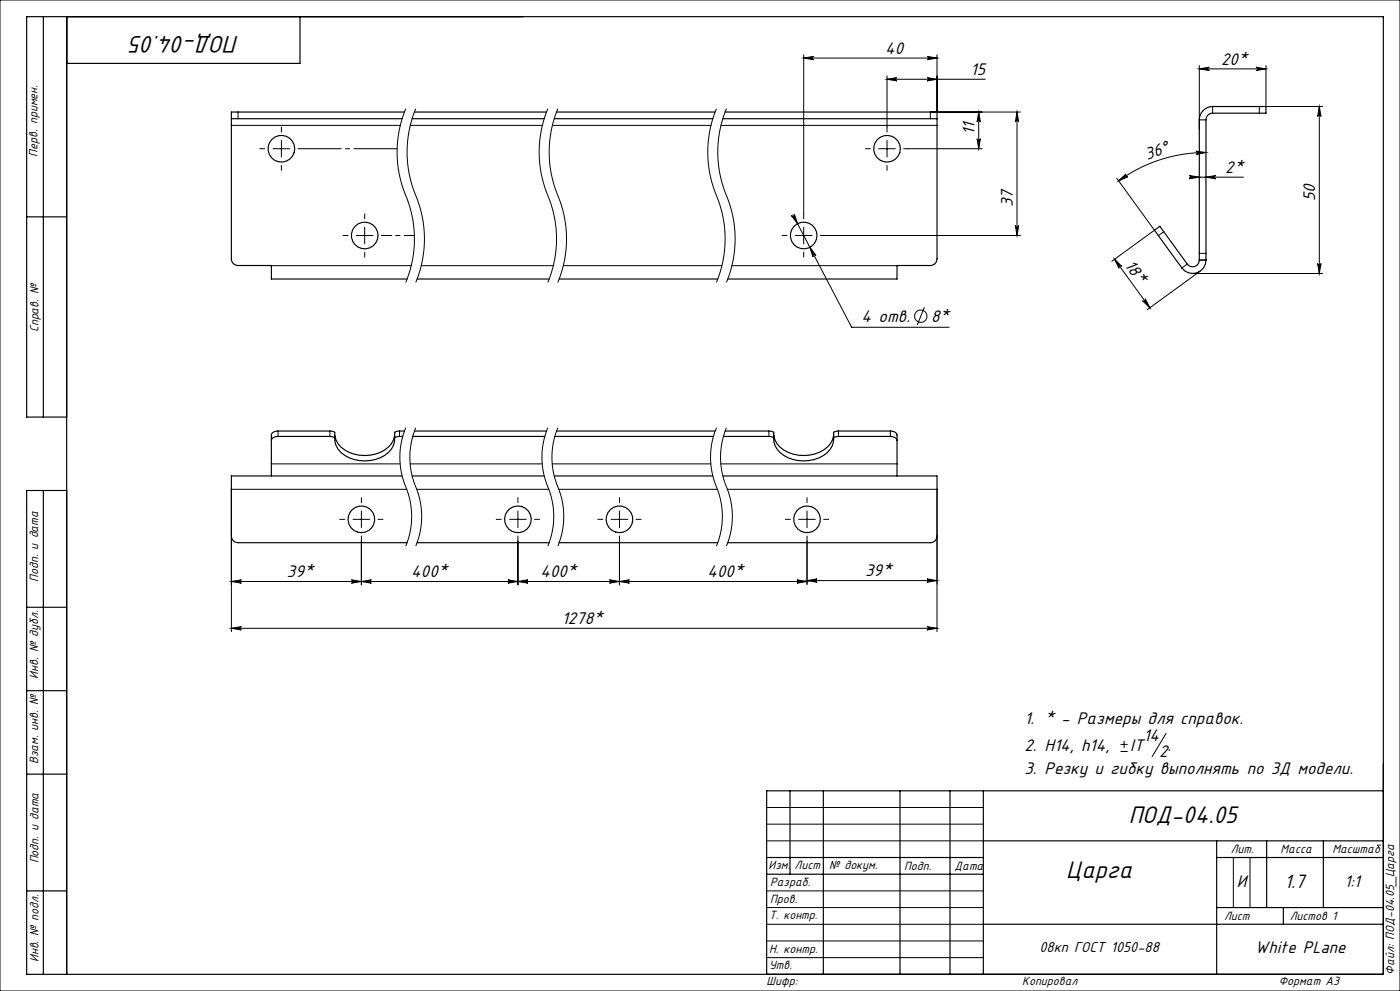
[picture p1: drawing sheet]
<svg xmlns="http://www.w3.org/2000/svg" width="420mm" height="297mm" viewBox="0 0 420 297" stroke-linecap="round" stroke-linejoin="round" font-family="sans-serif">
<g fill="none" stroke="#000" stroke-width=".3">
<path d="M0 0h420v297h-420zM241.1 17.4l3-.5a.5 .5 0 0 0-.5 .5 .5 .5 0 0 0 .5 .5zM241.1 16.4v47.7M241.1 17.4h40M278.1 16.9l3 .5-3 .5a.5 .5 0 0 0 .5-.5 .5 .5 0 0 0-.5-.5zM281.1 16.4v17.2M359.8 19.6v19.3M379.8 19.6v12.3M69.4 37.6h50.7M71.4 33.6v2M121.7 32.6a34.8 34.8 0 0 0 .9 28.3 33.8 33.8 0 0 1-.9 23.7M123.1 37.6h39.6"/>
<path d="M124.7 32.6a34.8 34.8 0 0 0 .9 28.3 33.8 33.8 0 0 1-.9 23.7M164.4 32.6a34.8 34.8 0 0 0 .8 28.3 33.8 33.8 0 0 1-.8 23.7M165.7 37.6h47.6M167.4 32.6a34.8 34.8 0 0 0 .8 28.3 33.8 33.8 0 0 1-.8 23.7M214.9 32.6a34.8 34.8 0 0 0 .9 28.3 33.8 33.8 0 0 1-.9 23.7M216.3 37.6h64.8M217.9 32.6a34.8 34.8 0 0 0 .9 28.3 33.8 33.8 0 0 1-.9 23.7M266.1 22.8v15.3M266.1 23.8h29.4M266.1 23.8l3-.5a.5 .5 0 0 0-.5 .5 .5 .5 0 0 0 .5 .5zM278.1 23.3l3 .5-3 .5a.5 .5 0 0 0 .5-.5 .5 .5 0 0 0-.5-.5zM293.6 33.6l.5 3a.5 .5 0 0 0-.5-.5 .5 .5 0 0 0-.5 .5z"/>
<path d="M293.6 33.6v11M305.1 33.6l.5 3a.5 .5 0 0 0-.5-.5 .5 .5 0 0 0-.5 .5zM305.1 33.6v37M306.1 33.6h-27v2M359.8 20.6h20M359.8 20.6l3-.5a.5 .5 0 0 0-.5 .5 .5 .5 0 0 0 .5 .5zM359.8 35.9h2M363.8 31.9v2M376.8 20.1l3 .5-3 .5a.5 .5 0 0 0 .5-.5 .5 .5 0 0 0-.5-.5zM395.8 31.9v50.1M395.8 31.9l.5 3a.5 .5 0 0 0-.5-.5 .5 .5 0 0 0-.5 .5zM396.8 31.9h-19v2"/>
<path d="M81.9 44.6h5M84.4 42.1v5M263.6 44.6h5M266.1 42.1v5M272.6 44.6h22M293.1 41.6a.5 .5 0 0 0 .5 .5 .5 .5 0 0 0 .5-.5l-.5 3zM335 53.4l11.3 15.6-12.7 9.3M335.6 54.2l2.2-2.1a.5 .5 0 0 0-.1 .7 .5 .5 0 0 0 .7 .1zM356.8 53.1h16.2M356.8 52.6l3 .5-3 .5a.5 .5 0 0 0 .5-.5 .5 .5 0 0 0-.5-.5zM358.8 45.3l3 .4-3 .6a.5 .5 0 0 0 .5-.5 .5 .5 0 0 0-.5-.5zM361.8 45.7a44.6 44.6 0 0 0-26.2 8.5"/>
<path d="M361.8 53.1l3-.5a.5 .5 0 0 0-.5 .5 .5 .5 0 0 0 .5 .5zM81.4 79.6h42M106.9 70.6h5M109.4 68.1v5M126.4 79.6h39.6M169 79.6h47.6M219.6 79.6h49.5M237.4 64.6a.5 .5 0 0 0 .7 .2 .5 .5 0 0 0 .2-.7l1 2.9zM237.9 64.4l17.6 33.7h29.2M238.6 70.6h5M241.1 68.1v5M243 74.1l1.8 2.4a.5 .5 0 0 0-.7-.1 .5 .5 0 0 0-.2 .6z"/>
<path d="M247.6 70.6h58.5M304.6 67.6a.5 .5 0 0 0 .5 .5 .5 .5 0 0 0 .5-.5l-.5 3zM334.4 77.7l2.1 2.1a.5 .5 0 0 0-.7-.1 .5 .5 0 0 0-.1 .7zM334.4 77.7l10.5 14.5M349.1 69.4l-1.6 1.2M356.2 79.1l-1.6 1.2M359.8 75.9h2M359.8 78h2M395.3 79a.5 .5 0 0 0 .5 .4 .5 .5 0 0 0 .5-.4l-.5 3zM277.3 92.1l-2.1 5.3M342.8 90.1a.5 .5 0 0 0 .7 .1 .5 .5 0 0 0 .1-.7l1.3 2.7zM357.8 82h39"/>
<path d="M360.1 81.2l-16 11.6M81.4 139h38.6M83.4 129.2v1.6M99 129.2v1.6M119.9 129.2v1.6M121.7 128.2a24.1 24.1 0 0 0 .7 19.7 23 23 0 0 1-.7 15.7M123 139h39.7M124.7 128.2a24.1 24.1 0 0 0 .7 19.7 23.1 23.1 0 0 1-.7 15.7M164.4 128.2a24.1 24.1 0 0 0 .7 19.7 23 23 0 0 1-.7 15.7M165.7 139h47.5M167.4 128.2a24.1 24.1 0 0 0 .7 19.7 23 23 0 0 1-.7 15.7M214.9 128.2a24.1 24.1 0 0 0 .8 19.7 23.1 23.1 0 0 1-.8 15.7"/>
<path d="M216.2 139h52.9M217.9 128.2a24.1 24.1 0 0 0 .8 19.7 23.1 23.1 0 0 1-.8 15.7M230.7 129.2v1.6M251.5 129.2v1.6M267.1 129.2v1.6M105.9 155.6h5M108.4 153.1v5M122 146.6h-52.6v42.7M125 146.6h39.6M152.9 155.6h5M155.4 153.1v5M167.6 146.6h47.6"/>
<path d="M183.3 155.6h5M185.8 153.1v5M218.2 146.6h62.9v42.7M239.6 155.6h5M242.1 153.1v5M69.4 174.3h172.7M69.4 174.3l3-.5a.5 .5 0 0 0-.5 .5 .5 .5 0 0 0 .5 .5zM105.4 173.8l3 .5-3 .5a.5 .5 0 0 0 .5-.5 .5 .5 0 0 0-.5-.5zM108.4 162.1v13.2M108.4 174.3l3-.5a.5 .5 0 0 0-.5 .5 .5 .5 0 0 0 .5 .5zM152.4 173.8l3 .5-3 .5a.5 .5 0 0 0 .4-.5 .5 .5 0 0 0-.4-.5zM155.4 162.1v13.2"/>
<path d="M155.4 174.3l3-.5a.5 .5 0 0 0-.5 .5 .5 .5 0 0 0 .5 .5zM182.8 173.8l3 .5-3 .5a.5 .5 0 0 0 .5-.5 .5 .5 0 0 0-.5-.5zM185.8 162.1v13.2M185.8 174.3l3-.5a.5 .5 0 0 0-.4 .5 .5 .5 0 0 0 .4 .5zM239.1 173.8l3 .5-3 .5a.5 .5 0 0 0 .5-.5 .5 .5 0 0 0-.5-.5zM242.1 174l3-.5a.5 .5 0 0 0-.5 .5 .5 .5 0 0 0 .5 .5zM242.1 162.1v13.2M242.1 174h39M278.1 173.5l3 .5-3 .5a.5 .5 0 0 0 .5-.5 .5 .5 0 0 0-.5-.5zM69.4 188.3l3-.5a.5 .5 0 0 0-.5 .5 .5 .5 0 0 0 .5 .5zM69.4 188.3h211.7M278.1 187.8l3 .5-3 .5a.5 .5 0 0 0 .5-.5 .5 .5 0 0 0-.5-.5z"/>
<path d="M349.8 219.8l-4.2 7M336.2 225.2h2.1M336.2 223.1h2.1M337.2 222v2.2M230 242h65M230 247h65M230 252h65M370 257v15M375 257v15M230 277h65M230 272h65M230 267h65"/>
<path d="M230 287h65M230 282h65"/>
<circle cx="276.2" cy="94.8" r="1.86"/>
</g>
<g fill="none" stroke="#000" stroke-width=".3" stroke-dasharray="15.2 1.3 1.3 1.3">
<path d="M84.4 39.6v-1.5M266.1 39.6v-1.5M79.4 44.6h-1.5M84.4 49.6v1.5M261.1 44.6h-1.5M266.1 49.6v1.5M271.1 44.6h1.5M104.4 70.6h-1.5M109.4 65.6v-1.5M109.4 75.6v1.5M236.1 70.6h-1.5M241.1 65.6v-1.5"/>
<path d="M241.1 75.6v1.5M246.1 70.6h1.5M103.4 155.6h-1.5M108.4 150.6v-1.5M113.4 155.6h1.5M150.4 155.6h-1.5M155.4 150.6v-1.5M160.4 155.6h1.5M180.8 155.6h-1.5M185.8 150.6v-1.5M190.8 155.6h1.5M237.1 155.6h-1.5"/>
<path d="M242.1 150.6v-1.5M247.1 155.6h1.5M108.4 160.6v1.5M155.4 160.6v1.5M185.8 160.6v1.5M242.1 160.6v1.5"/>
</g>
<path d="M89.4 44.6h29.7" fill="none" stroke="#000" stroke-width=".3" stroke-dasharray="15.2 1.3 1.3 1.3" stroke-dashoffset="2.3"/>
<path d="M114.4 70.6h9.9" fill="none" stroke="#000" stroke-width=".3" stroke-dasharray="15.2 1.3 1.3 1.3" stroke-dashoffset="12.2"/>
<g fill="none" stroke="#000" stroke-width=".35">
<path d="M13 5v120M20 5v287M90 5v14h-70M69.4 35.6h51.2M69.4 35.6v42a2 2 0 0 0 2 2h10v4h40.7M121.3 33.6h-51.9v2M123.6 35.6h39.7M124.3 33.6h39.7M166.3 35.6h47.5M167 33.6h47.5M216.8 35.6h64.3M217.5 33.6h63.6v2"/>
<path d="M281.1 35.6v42a2 2 0 0 1-2 2h-10v4h-50.8M8 65h12M359.8 77.9v-42a4 4 0 0 1 4-4h16v2h-16a2 2 0 0 0-2 2v42M359.8 77.9a2 2 0 0 1-1.4 2 2 2 0 0 1-2.2-.8l-8.2-11.3-1.7 1.2 8.3 11.3a4 4 0 0 0 4.4 1.5 4 4 0 0 0 2.8-3.9M359.8 77.9h2M125.1 83.6h39.7M167.8 83.6h47.5M20 125h-12v-120h407v287h-407v-145h12M100.4 131.2l-1.4-.4h-15.6a1.76 1.76 0 0 0-2 1.2M100.4 131.2v-1.6l-1-.4h-16a1.76 1.76 0 0 0-2 1.2v12.2M100.4 131.2a6.3 6.3 0 0 0 4.3 6 11 11 0 0 0 12.7-2.6l.6-1.1 .4-2.3M100.4 130.4a6.9 6.9 0 0 0 5.8 5.7 10.7 10.7 0 0 0 11.2-3.1l.6-1.1 .4-1.5"/>
<path d="M120.8 130.8l-1.6 .1-.8 .3M121.3 129.2h-1.9l-1 .4v1.6M123.8 130.8h39.6M124.3 129.2h39.7M166.4 130.8h47.6M167 129.2h47.5M217 130.8h13.7l1.4 .4M217.5 129.2h13.6l1 .4v1.6M232.1 131.2a6.3 6.3 0 0 0 4.3 6 11 11 0 0 0 12.7-2.6l.6-1.1 .4-2.3M232.1 130.4a6.9 6.9 0 0 0 5.8 5.7 10.7 10.7 0 0 0 11.2-3.1l.6-1.1 .4-1.5M250.1 131.2l1.4-.4h15.6a1.76 1.76 0 0 1 2 1.2M250.1 131.2v-1.6l1-.4h16a1.76 1.76 0 0 1 2 1.2v12.2"/>
<path d="M13 147v145M120.6 142.6h-51.2v18a2 2 0 0 0 2 2h50.7M123.6 142.6h39.7M166.3 142.6h47.6M216.9 142.6h64.2v18a2 2 0 0 1-2 2h-60.8M125.1 162.6h39.6M167.7 162.6h47.6M8 182h12M8 207h12M8 232h12M237 237v25M247 237v55"/>
<path d="M270 237v55M285 237v55M295 237v55M415 237h-185v55M230 257h65M295 252h120M365 252v40M365 257h50M380 252v20M397 252v20M8 267h12M230 262h65"/>
<path d="M295 277h120M365 272h50M385 272v5"/>
<circle cx="84.4" cy="44.6" r="4"/>
<circle cx="266.1" cy="44.6" r="4"/>
<circle cx="109.4" cy="70.6" r="4"/>
<circle cx="241.1" cy="70.6" r="4"/>
<circle cx="108.4" cy="155.6" r="4"/>
<circle cx="155.4" cy="155.6" r="4"/>
<circle cx="185.8" cy="155.6" r="4"/>
<circle cx="242.1" cy="155.6" r="4"/>
</g>
<g fill="#000">
<path d="M376.8 20.1l3 .5-3 .5a.5 .5 0 0 0 .5-.5 .5 .5 0 0 0-.5-.5zM359.8 20.6l3-.5a.5 .5 0 0 0-.5 .5 .5 .5 0 0 0 .5 .5zM361.8 53.1l3-.5a.5 .5 0 0 0-.5 .5 .5 .5 0 0 0 .5 .5zM356.8 52.6l3 .5-3 .5a.5 .5 0 0 0 .5-.5 .5 .5 0 0 0-.5-.5z"/>
<path d="M293.1 41.6a.5 .5 0 0 0 .5 .5 .5 .5 0 0 0 .5-.5l-.5 3zM293.6 33.6l.5 3a.5 .5 0 0 0-.5-.5 .5 .5 0 0 0-.5 .5zM304.6 67.6a.5 .5 0 0 0 .5 .5 .5 .5 0 0 0 .5-.5l-.5 3zM305.1 33.6l.5 3a.5 .5 0 0 0-.5-.5 .5 .5 0 0 0-.5 .5z"/>
<path d="M358.8 45.3l3 .4-3 .6a.5 .5 0 0 0 .5-.5 .5 .5 0 0 0-.5-.5zM335.6 54.2l2.2-2.1a.5 .5 0 0 0-.1 .7 .5 .5 0 0 0 .7 .1z"/>
<path d="M395.3 79a.5 .5 0 0 0 .5 .4 .5 .5 0 0 0 .5-.4l-.5 3zM395.8 31.9l.5 3a.5 .5 0 0 0-.5-.5 .5 .5 0 0 0-.5 .5z"/>
<path d="M342.8 90.1a.5 .5 0 0 0 .7 .1 .5 .5 0 0 0 .1-.7l1.3 2.7zM334.4 77.7l2.1 2.1a.5 .5 0 0 0-.7-.1 .5 .5 0 0 0-.1 .7z"/>
<path d="M105.4 173.8l3 .5-3 .5a.5 .5 0 0 0 .5-.5 .5 .5 0 0 0-.5-.5zM69.4 174.3l3-.5a.5 .5 0 0 0-.5 .5 .5 .5 0 0 0 .5 .5z"/>
<path d="M152.4 173.8l3 .5-3 .5a.5 .5 0 0 0 .4-.5 .5 .5 0 0 0-.4-.5zM108.4 174.3l3-.5a.5 .5 0 0 0-.5 .5 .5 .5 0 0 0 .5 .5zM182.8 173.8l3 .5-3 .5a.5 .5 0 0 0 .5-.5 .5 .5 0 0 0-.5-.5zM155.4 174.3l3-.5a.5 .5 0 0 0-.5 .5 .5 .5 0 0 0 .5 .5zM239.1 173.8l3 .5-3 .5a.5 .5 0 0 0 .5-.5 .5 .5 0 0 0-.5-.5zM185.8 174.3l3-.5a.5 .5 0 0 0-.4 .5 .5 .5 0 0 0 .4 .5z"/>
<path d="M242.1 174l3-.5a.5 .5 0 0 0-.5 .5 .5 .5 0 0 0 .5 .5zM278.1 173.5l3 .5-3 .5a.5 .5 0 0 0 .5-.5 .5 .5 0 0 0-.5-.5zM237.4 64.6l1.9 2.4-1-2.9a.5 .5 0 0 1-.2 .7 .5 .5 0 0 1-.7-.2zM243 74.1l.9 2.9a.5 .5 0 0 1 .2-.6 .5 .5 0 0 1 .7 .1zM241.1 17.4l3-.5a.5 .5 0 0 0-.5 .5 .5 .5 0 0 0 .5 .5zM278.1 16.9l3 .5-3 .5a.5 .5 0 0 0 .5-.5 .5 .5 0 0 0-.5-.5zM266.1 23.8l3-.5a.5 .5 0 0 0-.5 .5 .5 .5 0 0 0 .5 .5zM278.1 23.3l3 .5-3 .5a.5 .5 0 0 0 .5-.5 .5 .5 0 0 0-.5-.5z"/>
<path d="M69.4 188.3l3-.5a.5 .5 0 0 0-.5 .5 .5 .5 0 0 0 .5 .5zM278.1 187.8l3 .5-3 .5a.5 .5 0 0 0 .5-.5 .5 .5 0 0 0-.5-.5z"/>
</g>
<g font-size="8">
<text x="71.8" y="10.7" transform="rotate(-180 71.8 10.7)">ПОД-04.05</text>
<text x="338.6" y="246.6">ПОД-04.05</text>
<text x="319.8" y="263.1">Царга</text>
</g>
<text font-size="6.4" x="385.3" y="266">1.7</text>
<g font-size="5.6">
<text x="265.5" y="16.1">40</text>
<text x="291.2" y="22.5">15</text>
<text x="366.3" y="19.4">20*</text>
<text x="292.4" y="40.4" transform="rotate(-90 292.4 40.4)">11</text>
<text x="344.2" y="47.8" transform="rotate(-18 344.2 47.8)">36°</text>
<text x="367.6" y="51.8">2*</text>
<text x="303.9" y="62.1" transform="rotate(-90 303.9 62.1)">37</text>
<text x="394.5" y="60.3" transform="rotate(-90 394.5 60.3)">50</text>
<text x="337.2" y="79.5" transform="rotate(54 337.2 79.5)">18*</text>
<text x="258.5" y="96.5">4 отв.</text>
<text x="279.3" y="96.5">8*</text>
<text x="86.1" y="173">39*</text>
<text x="123.4" y="173">400*</text>
<text x="162.1" y="173">400*</text>
<text x="212.2" y="173">400*</text>
<text x="259.6" y="172.7">39*</text>
<text x="168.6" y="187.1">1278*</text>
<text x="307.3" y="217.1">1. * - Размеры для справок.</text>
<text x="307.3" y="225.2">2. Н14, h14,</text>
<text x="339" y="225.2">IT</text>
<text x="343" y="222">14</text>
<text x="347.7" y="226.9">2</text>
<text x="350.3" y="225.2">.</text>
<text x="307.3" y="231.8">3. Резку и гибку выполнять по 3Д модели.</text>
<text x="371.1" y="265.7">И</text>
<text x="403.4" y="265.8">1:1</text>
<text x="376.6" y="285.6">White PLane</text>
</g>
<text font-size="4.8" x="311.8" y="285.4">08кп ГОСТ 1050-88</text>
<g font-size="4">
<text x="11.3" y="46.9" transform="rotate(-90 11.3 46.9)">Перв. примен.</text>
<text x="11.5" y="99.6" transform="rotate(-90 11.5 99.6)">Справ. №</text>
<text x="11.4" y="174.4" transform="rotate(-90 11.4 174.4)">Подп. и дата</text>
<text x="11.5" y="203.4" transform="rotate(-90 11.5 203.4)">Инв. № дубл.</text>
<text x="11.5" y="229" transform="rotate(-90 11.5 229)">Взам. инв. №</text>
<text x="369.2" y="255.6">Лит.</text>
<text x="384.2" y="255.6">Масса</text>
<text x="399.7" y="255.6">Масштаб</text>
<text x="11.5" y="258.8" transform="rotate(-90 11.5 258.8)">Подп. и дата</text>
<text x="230.6" y="260.5">Изм.</text>
<text x="238.4" y="260.5">Лист</text>
<text x="248.7" y="260.5">№ докум.</text>
<text x="271.3" y="260.6">Подп.</text>
<text x="286.4" y="260.6">Дата</text>
<text x="231" y="265.6">Разраб.</text>
<text x="230.7" y="275.4">Т. контр.</text>
<text x="231" y="270.8">Пров.</text>
<text x="367.2" y="275.6">Лист</text>
<text x="386.9" y="275.6">Листов 1</text>
<text x="230.7" y="285.6">Н. контр.</text>
<text x="11.5" y="288.4" transform="rotate(-90 11.5 288.4)">Инв. № подл.</text>
<text x="230.7" y="290.4">Утв.</text>
<text x="418.3" y="292.1" transform="rotate(-90 418.3 292.1)">Файл: ПОД-04.05_Царга</text>
<text x="230" y="295.3">Шифр:</text>
<text x="306.7" y="295.3">Копировал</text>
<text x="383.6" y="295.1">Формат A3</text>
</g>
</svg>
